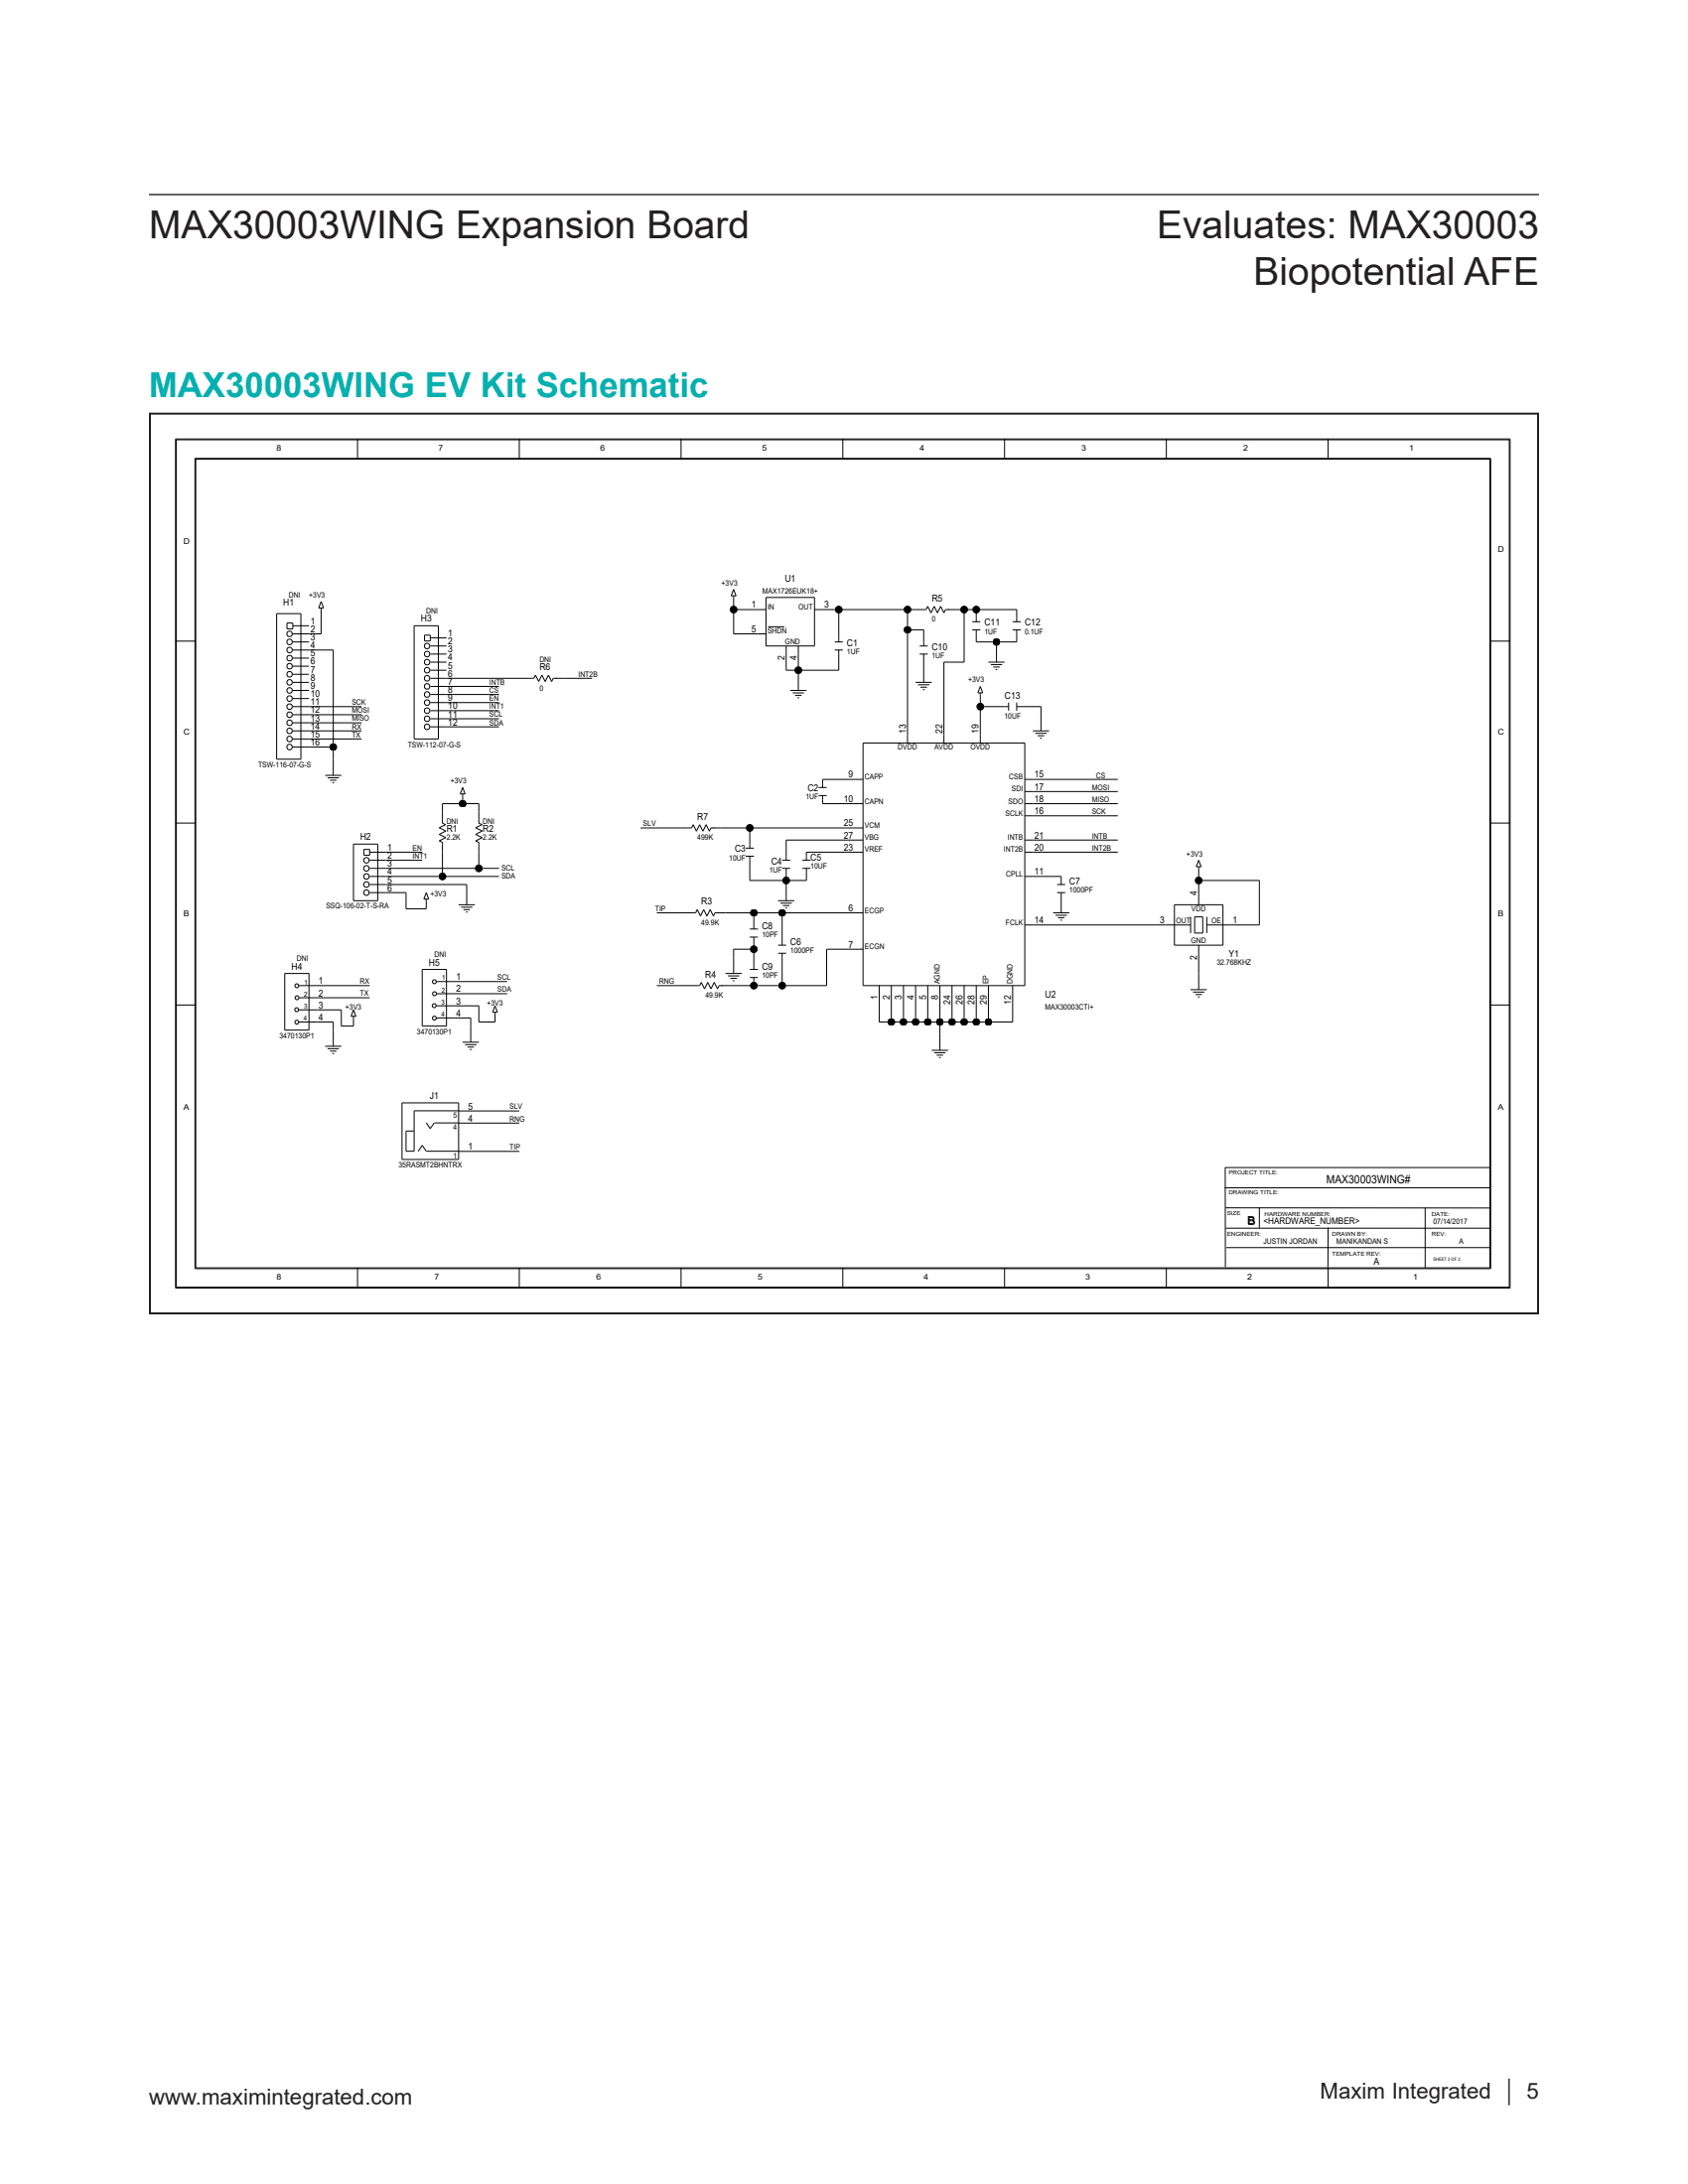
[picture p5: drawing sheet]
<svg xmlns="http://www.w3.org/2000/svg" width="216mm" height="279mm" viewBox="0 0 216 279" stroke-linecap="round" stroke-linejoin="round" font-family="sans-serif">
<path d="M19.1 24.9h177.7" fill="none" stroke="#231f20" stroke-width=".18"/>
<g fill="none" stroke="#000" stroke-width=".13">
<path d="M22.5 56.2h170.6zM22.5 56.2v108.6zM22.6 56.3v108.4zM22.6 56.3h170.4zM24.9 58.6h165.8zM24.9 58.6v103.7zM25 58.7v103.5zM25 58.7h165.6zM45.7 56.2v2.5zM66.4 56.2v2.5zM87.1 56.2v2.5zM107.8 56.2v2.5z"/>
<path d="M128.5 56.2v2.5zM149.2 56.2v2.5zM169.9 56.2v2.5zM190.6 58.7v103.5zM190.7 58.6v103.7zM193 56.3v108.4zM193.1 56.2v108.6zM35.4 78.5v18.6zM35.4 78.5h3.1zM36.7 79.7h.8zM36.7 79.7v.7zM37.5 79.7v.7z"/>
<path d="M38.5 78.5v18.6zM40.8 77.8h.6zM41.1 78v3.1zM41.1 77.8v.2zM41.1 77l.3 .8zM41.1 77l-.3 .8zM93.5 76.2h.6zM93.8 78v3.1zM93.8 76.4v1.6zM93.8 76.2v.2zM93.8 75.4l.3 .8zM93.8 75.4l-.3 .8z"/>
<path d="M93.8 78h3.1zM96.9 78h1.1zM98 76.4h6.2zM98 76.4v6.2zM104.2 76.4v6.2zM104.2 78h1zM105.2 78h2.1zM107.3 78h8.8zM107.3 78v3.6zM116.1 78v2.6zM116.1 78h1zM117.1 78h1z"/>
<path d="M118.1 78h.4zM118.7 77.6l-.2 .4zM118.7 77.6l.4 .8zM119.5 77.6l-.4 .8zM119.5 77.6l.4 .8zM120.3 77.6l-.4 .8zM120.3 77.6l.4 .8zM120.9 78l-.2 .4zM120.9 78h.5zM121.2 78h1.1zM122.3 78h1zM123.3 78h1.6z"/>
<path d="M123.3 78v6.7zM124.4 79.5h1zM124.9 78v1zM124.9 79v.5zM124.9 78h5.1zM129.5 79.5h1.1zM130 78v1zM130 79v.5zM22.5 82h2.5zM35.4 97.1h3.1zM36.7 80.4h.8zM36.8 95.3l.2-.1 .3 .1 .1 .3-.1 .2-.3 .1-.2-.1-.1-.2z"/>
<path d="M36.8 94.3l.2-.1 .3 .1 .1 .2-.1 .3-.3 .1-.2-.1-.1-.3zM36.8 93.3l.2-.1 .3 .1 .1 .2-.1 .2-.3 .2-.2-.2-.1-.2zM36.8 92.2l.2-.1 .3 .1 .1 .3-.1 .2-.3 .1-.2-.1-.1-.2zM36.8 91.2l.2-.1 .3 .1 .1 .2-.1 .3-.3 .1-.2-.1-.1-.3zM36.8 90.2l.2-.2 .3 .2 .1 .2-.1 .2-.3 .2-.2-.2-.1-.2zM36.8 89.1l.2-.1 .3 .1 .1 .3-.1 .2-.3 .1-.2-.1-.1-.2zM36.8 88.1l.2-.1 .3 .1 .1 .2-.1 .3-.3 .1-.2-.1-.1-.3zM36.8 87.1l.2-.2 .3 .2 .1 .2-.1 .2-.3 .1-.2-.1-.1-.2zM36.8 86l.2-.1 .3 .1 .1 .3-.1 .2-.3 .1-.2-.1-.1-.2zM36.8 81.9l.2-.1 .3 .1 .1 .2-.1 .3-.3 .1-.2-.1-.1-.3zM36.8 80.8l.2-.1 .3 .1 .1 .3-.1 .2-.3 .1-.2-.1-.1-.2zM36.8 82.9l.2-.1 .3 .1 .1 .3-.1 .2-.3 .1-.2-.1-.1-.2z"/>
<path d="M36.8 84l.2-.2 .3 .2 .1 .2-.1 .2-.3 .1-.2-.1-.1-.2zM36.8 85l.2-.1 .3 .1 .1 .2-.1 .3-.3 .1-.2-.1-.1-.3zM37.5 95.6h1zM37.5 94.5h1zM37.5 93.5h1zM37.5 92.5h1zM37.5 91.4h1zM37.5 90.4h1zM37.5 89.4h1zM37.5 88.3h1zM37.5 87.3h1zM37.5 86.3h1z"/>
<path d="M37.5 85.2h1zM37.5 84.2h1zM37.5 83.2h1zM37.5 82.1h1zM37.5 81.1h1zM37.5 80.1h1zM38.5 95.6h1zM38.5 94.5h1zM38.5 93.5h1zM38.5 92.5h1zM38.5 91.4h1zM38.5 90.4h1z"/>
<path d="M38.5 89.4h1zM38.5 88.3h1zM38.5 87.3h1zM38.5 86.3h1zM38.5 85.2h1zM38.5 84.2h1zM38.5 83.2h1zM38.5 82.1h1zM38.5 81.1h1zM38.5 80.1h1zM39.5 94.5h6.7zM39.5 90.4h6.7z"/>
<path d="M39.5 93.5h6.7zM39.5 91.4h6.7zM39.5 92.5h6.7zM39.5 95.6h3.1zM39.5 81.1h1.6zM39.5 83.2h3.1zM41.6 99.2h2.1zM41.9 99.5h1.4zM42.2 99.8h.8zM42.6 95.6v1.5zM42.6 83.2v12.4zM42.6 97.1v2.1z"/>
<path d="M53 80.1v14.4zM53 94.5h3.1zM53 80.1h3.1zM54.3 81.3h.7zM54.3 81.3v.7zM54.3 82h.7zM54.4 92.7l.2-.1 .3 .1 .1 .3-.1 .2-.3 .1-.2-.1-.1-.2zM54.4 91.7l.2-.1 .3 .1 .1 .3-.1 .2-.3 .1-.2-.1-.1-.2zM54.4 90.7l.2-.1 .3 .1 .1 .2-.1 .3-.3 .1-.2-.1-.1-.3zM54.4 89.6l.2-.1 .3 .1 .1 .3-.1 .2-.3 .1-.2-.1-.1-.2zM54.4 88.6l.2-.1 .3 .1 .1 .2-.1 .3-.3 .1-.2-.1-.1-.3zM54.4 87.6l.2-.1 .3 .1 .1 .2-.1 .3-.3 .1-.2-.1-.1-.3z"/>
<path d="M54.4 83.4l.2-.1 .3 .1 .1 .3-.1 .2-.3 .1-.2-.1-.1-.2zM54.4 82.4l.2-.1 .3 .1 .1 .2-.1 .3-.3 .1-.2-.1-.1-.3zM54.4 84.5l.2-.1 .3 .1 .1 .2-.1 .3-.3 .1-.2-.1-.1-.3zM54.4 85.5l.2-.1 .3 .1 .1 .2-.1 .3-.3 .1-.2-.1-.1-.3zM54.4 86.5l.2-.1 .3 .1 .1 .3-.1 .2-.3 .1-.2-.1-.1-.2zM55 81.3v.7zM55 93h1.1zM55 92h1.1zM55 90.9h1.1zM55 89.9h1.1zM55 88.8h1.1zM55 87.8h1.1z"/>
<path d="M55 86.8h1.1zM55 85.7h1.1zM55 84.7h1.1zM55 83.7h1.1zM55 82.6h1.1zM55 81.6h1.1zM56.1 80.1v14.4zM56.1 93h1zM56.1 92h1zM56.1 90.9h1zM56.1 89.9h1zM56.1 88.8h1z"/>
<path d="M56.1 87.8h1zM56.1 86.8h1zM56.1 85.7h1zM56.1 84.7h1zM56.1 83.7h1zM56.1 82.6h1zM56.1 81.6h1zM57.1 87.8h6.7zM57.1 86.8h9.8zM57.1 93h6.7zM57.1 92h6.7zM57.1 90.9h6.7z"/>
<path d="M57.1 89.9h6.7zM57.1 88.8h6.7zM66.9 86.8h1.1zM68 86.8h.3zM68.5 86.4l-.2 .4zM68.5 86.4l.4 .8zM69.3 86.4l-.4 .8zM69.3 86.4l.4 .8zM70.1 86.4l.5 .8zM70.1 86.4l-.4 .8zM70.8 86.8h.4zM70.8 86.8l-.2 .4z"/>
<path d="M71.1 86.8h1zM72.1 86.8h3.6zM93.8 81.1h3.1zM96.9 81.1h1.1zM98 82.6h6.2zM98.2 80.2h2.1zM100.6 85.7h1.5zM100.6 83.7v2zM100.6 82.6v1.1zM101.1 88.3h2zM101.4 88.6h1.4zM101.7 89h.8z"/>
<path d="M102 89.3h.2zM102.1 83.7v2zM102.1 85.7v.6zM102.1 82.6v1.1zM102.1 86.3v2zM102.1 85.7h5.2zM105.2 99.7h4.2zM105.2 99.7v.5zM106.8 83.2h1zM106.8 82.1h1zM107.3 83.7v2zM107.3 81.6v.5z"/>
<path d="M107.3 83.2v.5zM109.4 99.7h1zM110.4 95.1v31zM110.4 95.1h20.7zM116.1 80.6h2zM116.1 80.6v13.4zM116.1 94v1.1zM117.1 87.3h2.1zM117.4 87.6h1.5zM117.6 83.7h1.1zM117.6 82.6h1.1zM117.7 87.9h.9z"/>
<path d="M118 88.2h.2zM118.1 80.6v1.5zM118.1 84.2v1zM118.1 82.1v.5zM118.1 83.7v.5zM118.1 85.2v2.1zM120.7 84.7h2.6zM120.7 84.7v9.3zM120.7 94v1.1zM124.4 80.6h1zM124.9 82.1h2.6zM124.9 81.1v1z"/>
<path d="M124.9 80.6v.5zM125.1 88.6h.6zM125.4 90.4v3.6zM125.4 88.8v1.6zM125.4 88.6v.2zM125.4 87.8l.3 .8zM125.4 94v1.1zM125.4 87.8l-.3 .8zM125.4 90.4h3.1zM126.4 84.7h2.1zM126.7 85h1.5zM127 85.3h.9z"/>
<path d="M127.4 85.6h.2zM127.5 82.1h2.5zM127.5 82.1v.5zM127.5 82.6v2.1zM128.5 90.4h.5zM129 89.9v1zM129.5 80.6h1.1zM130 81.1v1zM130 89.9v1zM130 80.6v.5zM130 90.4h.6zM130.6 90.4h2.5z"/>
<path d="M131.1 95.1v31zM131.1 99.7h1zM132.1 99.7h10.9zM132.1 93.5h2.1zM132.4 93.8h1.5zM132.7 94.1h.9zM133 94.4h.2zM133.1 90.4v1zM133.1 91.4v2.1zM190.6 82h2.5zM22.5 105.3h2.5zM42.5 100.1h.2z"/>
<path d="M45.2 108v7.2zM45.2 115.2h3.1zM45.2 108h3.1zM46.5 108.7h.8zM46.5 108.7v.7zM46.5 109.4h.8zM46.6 110.8l.3-.1 .2 .1 .1 .3-.1 .2-.2 .1-.3-.1-.1-.2zM46.6 109.8l.3-.1 .2 .1 .1 .3-.1 .2-.2 .1-.3-.1-.1-.2zM46.6 111.9l.3-.1 .2 .1 .1 .2-.1 .3-.2 .1-.3-.1-.1-.3zM46.6 112.9l.3-.1 .2 .1 .1 .3-.1 .2-.2 .1-.3-.1-.1-.2zM46.6 114l.3-.2 .2 .2 .1 .2-.1 .2-.2 .1-.3-.1-.1-.2zM47.3 108.7v.7z"/>
<path d="M47.3 114.2h1zM47.3 113.2h1zM47.3 112.1h1zM47.3 111.1h1zM47.3 110.1h1zM47.3 109h1zM48.3 108v7.2zM48.3 114.2h1zM48.3 113.2h1zM48.3 112.1h1zM48.3 111.1h1zM48.3 110.1h1z"/>
<path d="M48.3 109h1zM49.3 112.1h7.3zM49.3 111.1h11.9zM49.3 110.1h4.7zM49.3 109h4.7zM49.3 114.2h2.6zM49.3 113.2h10.4zM51.9 116.3h2.6zM51.9 114.2v2.1zM54.2 115h.6zM54.5 115.2v1.1zM54.5 115v.2z"/>
<path d="M54.5 114.2l.3 .8zM54.5 114.2l-.3 .8zM56.2 107.6l.8-.4zM56.2 105.9l.8 .4zM56.2 107.6l.4 .2zM56.2 106.7l.8 .5zM56.2 106.7l.8-.4zM56.2 105.9l.8-.4zM56.6 105.3l.4 .2zM56.6 109v3.1zM56.6 112.1h7.2zM56.6 102.8v1z"/>
<path d="M56.6 103.8v1.1zM56.6 108v1zM56.6 107.8v.2zM56.6 104.9v.4zM56.6 102.8h2.6zM58.7 115.7h2zM58.9 101.6h.6zM59 116.1h1.4zM59.2 102.8h2zM59.2 101.8v1zM59.2 101.6v.2zM59.2 100.7l.3 .9z"/>
<path d="M59.2 100.7l-.3 .9zM59.3 116.4h.8zM59.6 116.7h.2zM59.7 113.2v.5zM59.7 113.7v2zM60.8 107.6l.9-.4zM60.8 105.9l.9 .4zM60.8 107.6l.5 .2zM60.8 106.7l.9 .5zM60.8 106.7l.9-.4zM60.8 105.9l.9-.4zM61.2 105.3l.5 .2z"/>
<path d="M61.2 109v2.1zM61.2 111.1h2.6zM61.2 102.8v1zM61.2 103.8v1.1zM61.2 108v1zM61.2 107.8v.2zM61.2 104.9v.4zM81.9 105.9h5.2zM84 116.8h3.6zM87.1 105.9h1zM87.6 116.8h1.1zM88.1 105.9h.4z"/>
<path d="M88.7 116.8h.3zM88.7 105.5l.4 .8zM88.7 105.5l-.2 .4zM89.2 116.4l.4 .8zM89.2 116.4l-.2 .4zM89.5 105.5l-.4 .8zM89.5 105.5l.4 .8zM90 116.4l-.4 .8zM90 116.4l.4 .8zM90.3 105.5l-.4 .8zM90.3 105.5l.4 .8zM90.8 116.4l.4 .8z"/>
<path d="M90.8 116.4l-.4 .8zM90.9 105.9l-.2 .4zM90.9 105.9h.4zM91.2 105.9h1.1zM91.5 116.8l-.3 .4zM91.5 116.8h.4zM91.8 116.8h1zM92.3 105.9h3.6zM92.8 116.8h3.6zM95.4 109.5h1zM95.4 108.5h1zM95.9 105.9v2.1z"/>
<path d="M95.9 112.6h4.7zM95.9 110.1v2.5zM95.9 108v.5zM95.9 109.5v.6zM95.9 119.9h1zM95.9 118.8h1zM95.9 105.9h13.5zM96.4 116.8h3.6zM96.4 116.8v1.5zM96.4 118.3v.5zM96.4 119.9v.5zM99.5 115.2h2.1z"/>
<path d="M99.8 115.5h1.5zM100 116.8h9.3zM100 116.8v3.6zM100 111.1h1.1zM100 110.1h1.1zM100.1 115.8h.9zM100.5 116.2h.2zM100.6 107.5h8.8zM100.6 107.5v2zM100.6 111.6v1zM100.6 112.6v.6zM100.6 109.5v.6z"/>
<path d="M100.6 111.1v.5zM100.6 113.2v2zM100.6 112.6h2.5zM102.6 111.1h1.1zM102.6 110.1h1.1zM103.1 109h6.3zM103.1 109v.5zM103.1 111.6v1zM103.1 109.5v.6zM103.1 111.1v.5zM104.7 101.8h1zM104.7 100.7h1z"/>
<path d="M105.2 102.8h4.2zM105.2 102.3v.5zM105.2 100.2v.5zM105.2 101.8v.5zM109.4 107.5h1zM109.4 105.9h1zM109.4 109h1zM109.4 102.8h1zM109.4 116.8h1zM131.1 107.5h1zM131.1 109h1zM131.1 102.8h1z"/>
<path d="M131.1 101.3h1zM131.1 104.4h1zM131.1 118.3h1zM131.1 112.1h1zM132.1 118.3h17.1zM132.1 109h10.9zM132.1 112.1h3.6zM132.1 104.4h10.9zM132.1 101.3h10.9zM132.1 102.8h10.9zM132.1 107.5h10.9zM134.7 116.8h2.1z"/>
<path d="M135 117.1h1.5zM135.2 114.2h1zM135.2 113.2h1zM135.3 117.4h.8zM135.6 117.7h.2zM135.7 112.1v.5zM135.7 112.6v.6zM135.7 114.2v.5zM135.7 114.7v2.1zM149.2 118.3h1zM150.2 115.7h6.2zM150.2 118.3h2.1z"/>
<path d="M150.2 115.7v5.2zM152.3 117.3v2.1zM152.8 117.3v2.1zM152.8 119.4h1zM152.8 117.3h1zM153 110.9h.6zM153.3 112.6v2.1zM153.3 111.1v1.5zM153.3 110.9v.2zM153.3 110.1l.3 .8zM153.3 114.7v1zM153.3 110.1l-.3 .8z"/>
<path d="M153.3 112.6h7.8zM153.8 117.3v2.1zM154.4 118.3h2zM154.4 117.3v2.1zM156.4 115.7v5.2zM156.4 118.3h1.1zM157.5 118.3h3.6zM161.1 112.6v5.7zM190.6 105.3h2.5zM22.5 128.6h2.5zM36.4 124.5h3.1zM36.4 124.5v7.3z"/>
<path d="M36.4 131.8h3.1zM37.8 129l.1-.1 .2 .1v.3l-.2 .1-.1-.1zM37.8 130.6l.2-.1 .2 .1v.3l-.2 .1-.2-.1zM37.8 125.9h.2h.2v.4l-.2 .1-.2-.1zM37.8 127.5l.2-.1 .2 .1v.3l-.2 .1-.2-.1zM38.2 129.2h1.3zM38.2 130.7h1.3zM38.2 126.1h1.3zM38.3 127.6h1.2zM39.5 124.5v7.3zM39.5 126.1h1.1zM39.5 129.2h1.1z"/>
<path d="M39.5 130.7h1.1zM39.5 127.6h1.1zM40.6 127.6h6.7zM40.6 126.1h6.7zM40.6 129.2h3.1zM40.6 130.7h2zM41.6 133.8h2.1zM41.9 134.2h1.4zM42.2 134.5h.8zM42.5 134.8h.2zM42.6 130.7v1.1zM42.6 131.8v2z"/>
<path d="M43.7 131.3h1.5zM43.7 129.2v2.1zM44.9 130h.6zM45.2 130.2v1.1zM45.2 130v.2zM45.2 129.2l.3 .8zM45.2 129.2l-.3 .8zM54 124h3.1zM54 124v7.3zM54 131.3h3.1zM55.3 128.5l.2-.1 .2 .1v.3l-.2 .1-.2-.1zM55.4 130.1l.2-.1 .1 .1v.3l-.1 .1-.2-.1z"/>
<path d="M55.4 125.4l.2-.1 .1 .1v.4h-.1h-.2zM55.4 127l.2-.1 .2 .1v.3l-.2 .1-.2-.1zM55.8 128.7h1.3zM55.8 130.2h1.3zM55.8 125.6h1.3zM55.8 127.1h1.3zM57.1 124v7.3zM57.1 125.6h1zM57.1 128.7h1zM57.1 130.2h1zM57.1 127.1h1zM58.1 127.1h6.8z"/>
<path d="M58.1 125.6h6.8zM58.1 128.7h3.1zM58.1 130.2h2.1zM59.2 133.3h2zM59.5 133.6h1.4zM59.8 134h.8zM60.1 134.3h.2zM60.2 130.2v1.1zM60.2 131.3v2zM61.2 130.7h2.1zM61.2 128.7v2zM63 129.5h.6z"/>
<path d="M63.3 129.7v1zM63.3 129.5v.2zM63.3 128.7l.3 .8zM63.3 128.7l-.3 .8zM84 126.1h4.1zM88.1 126.1h1.1zM89.2 126.1h.3zM89.7 125.7l-.2 .4zM89.7 125.7l.4 .8zM90.5 125.7l-.4 .8zM90.5 125.7l.4 .8zM91.3 125.7l-.4 .8z"/>
<path d="M91.3 125.7l.5 .8zM92 126.1h.4zM92 126.1l-.2 .4zM92.3 126.1h1zM92.8 124.5h2.1zM93.1 124.8h1.5zM93.3 126.1h3.1zM93.4 125.2h.8zM93.7 125.5h.2zM93.8 121.4v1.1zM93.8 122.5v2zM93.8 121.4h2.6z"/>
<path d="M95.9 125.1h1zM95.9 124h1zM96.4 126.1h3.6zM96.4 125.6v.5zM96.4 120.4v1zM96.4 121.4v2.1zM96.4 123.5v.5zM96.4 125.1v.5zM99.5 122h1.1zM99.5 120.9h1.1zM100 126.1h5.7zM100 122.5v3.6z"/>
<path d="M100 120.4v.5zM100 122v.5zM105.7 121.4h3.7zM105.7 121.4v4.7zM109.4 121.4h1zM110.4 126.1h20.7zM112.5 130.7h1.5zM112.5 127.1v3.6zM112.5 126.1v1zM114 130.7h1.6zM114 127.1v3.6zM114 126.1v1z"/>
<path d="M115.6 130.7h1.5zM115.6 127.1v3.6zM115.6 126.1v1zM117.1 130.7h1.6zM117.1 127.1v3.6zM117.1 126.1v1zM118.7 130.7h1.5zM118.7 127.1v3.6zM118.7 126.1v1zM119.2 134.4h2zM119.5 134.7h1.4zM119.8 135h.8z"/>
<path d="M120.1 135.3h.2zM120.2 130.7h1.6zM120.2 127.1v3.6zM120.2 130.7v1.6zM120.2 126.1v1zM120.2 132.3v2.1zM121.8 130.7h1.5zM121.8 127.1v3.6zM121.8 126.1v1zM123.3 130.7h1.6zM123.3 127.1v3.6zM123.3 126.1v1z"/>
<path d="M124.9 130.7h1.5zM124.9 127.1v3.6zM124.9 126.1v1zM126.4 127.1v3.6zM126.4 126.1v1zM126.4 130.7h3.1zM129.5 127.1v3.6zM129.5 126.1v1zM150.2 120.9h6.2zM152.3 126.6h2.1zM152.6 126.9h1.4zM152.9 127.2h.8z"/>
<path d="M153.2 127.5h.2zM153.3 122v2.5zM153.3 120.9v1.1zM153.3 124.5v2.1zM190.6 128.6h2.5zM51.4 141.1h7.3zM51.4 148.3h7.3zM51.4 141.1v7.2zM51.9 147.3h1.1zM51.9 144.7v2.6zM51.9 144.7h1.1zM53 142.1h5.7z"/>
<path d="M53 144.7v2.6zM53 142.1v2.6zM54 146.5l-.5 .8zM54 146.5l.5 .8zM54.5 147.3h4.2zM54.5 143.6l.5 .8zM55.5 143.7l-.5 .7zM55.6 143.7h3.1zM58.7 141.1v7.2zM58.7 142.1h1zM58.7 143.7h1zM58.7 147.3h1z"/>
<path d="M59.7 147.3h6.7zM59.7 142.1h6.7zM59.7 143.7h6.7zM156.6 152h33.9zM156.7 149.4h33.9zM156.7 149.4v12.7zM156.8 154.5h33.7zM156.8 157.1h33.8zM156.9 159.6h33.7zM161.1 154.5v2.6zM169.9 157l-.1 5.1zM182.3 154.5v7.7z"/>
<path d="M22.5 164.8h170.6zM22.6 164.7h170.4zM24.9 162.3h165.8zM25 162.2h165.6zM45.7 162.2v2.6zM66.4 162.2v2.6zM87.1 162.2v2.6zM107.8 162.2v2.6zM128.5 162.2v2.6zM149.2 162.2v2.6zM169.9 162.2v2.6z"/>
</g>
<g fill="#000" stroke="#000" stroke-width=".13">
<circle cx="93.8" cy="78" r=".43"/>
<circle cx="107.3" cy="78" r=".43"/>
<circle cx="116.1" cy="78" r=".43"/>
<circle cx="123.3" cy="78" r=".43"/>
<circle cx="124.9" cy="78" r=".43"/>
<circle cx="42.6" cy="95.6" r=".43"/>
<circle cx="102.1" cy="85.7" r=".43"/>
<circle cx="116.1" cy="80.6" r=".43"/>
<circle cx="125.4" cy="90.4" r=".43"/>
<circle cx="127.5" cy="82.1" r=".43"/>
<circle cx="56.6" cy="112.1" r=".43"/>
<circle cx="59.2" cy="102.8" r=".43"/>
<circle cx="61.2" cy="111.1" r=".43"/>
<circle cx="95.9" cy="105.9" r=".43"/>
<circle cx="96.4" cy="116.8" r=".43"/>
<circle cx="100" cy="116.8" r=".43"/>
<circle cx="100.6" cy="112.6" r=".43"/>
<circle cx="153.3" cy="112.6" r=".43"/>
<circle cx="96.4" cy="126.1" r=".43"/>
<circle cx="96.4" cy="121.4" r=".43"/>
<circle cx="100" cy="126.1" r=".43"/>
<circle cx="114" cy="130.7" r=".43"/>
<circle cx="115.6" cy="130.7" r=".43"/>
<circle cx="117.1" cy="130.7" r=".43"/>
<circle cx="118.7" cy="130.7" r=".43"/>
<circle cx="120.2" cy="130.7" r=".43"/>
<circle cx="121.8" cy="130.7" r=".43"/>
<circle cx="123.3" cy="130.7" r=".43"/>
<circle cx="124.9" cy="130.7" r=".43"/>
<circle cx="126.4" cy="130.7" r=".43"/>
</g>
<path d="M19.2 52.9h177.5v115.1h-177.5z" fill="none" stroke="#231f20" stroke-width=".25"/>
<g font-size="4.9" fill="#231f20">
<text x="19" y="30.5">MAX30003WING Expansion Board</text>
<text x="148" y="30.5">Evaluates: MAX30003</text>
<text x="160.3" y="36.4">Biopotential AFE</text>
</g>
<text font-size="4.4" fill="#00b1b0" x="19" y="50.8">MAX30003WING EV Kit Schematic</text>
<g font-size="2.8" fill="#231f20">
<text x="19" y="269.3">www.maximintegrated.com</text>
<text x="168.9" y="268.5">Maxim Integrated │ 5</text>
</g>
<text font-size="1.5" x="169.7" y="151.4">MAX30003WING#</text>
<text font-size="1.4" x="159.6" y="156.7">B</text>
<g font-size="1.2">
<text x="36.2" y="77.5">H1</text>
<text x="96.1" y="77.8">1</text>
<text x="100.4" y="74.4">U1</text>
<text x="105.4" y="77.8">3</text>
<text x="119.2" y="77">R5</text>
<text x="39.7" y="79.8">1</text>
<text x="39.7" y="80.9">2</text>
<text x="39.7" y="81.9">3</text>
<text x="39.7" y="83">4</text>
<text x="39.7" y="84">5</text>
<text x="53.8" y="79.5">H3</text>
<text x="57.3" y="81.4">1</text>
<text x="57.3" y="82.4">2</text>
<text x="57.3" y="83.5">3</text>
<text x="96.1" y="80.9">5</text>
<text x="108.3" y="82.6">C1</text>
<text x="119.2" y="83.2">C10</text>
<text x="125.9" y="80.1">C11</text>
<text x="131.1" y="80.1">C12</text>
<text x="39.7" y="85">6</text>
<text x="39.7" y="86.1">7</text>
<text x="39.7" y="87.1">8</text>
<text x="39.7" y="88.1">9</text>
<text x="39.7" y="89.2">10</text>
<text x="57.3" y="84.5">4</text>
<text x="57.3" y="85.5">5</text>
<text x="57.3" y="86.6">6</text>
<text x="57.3" y="87.6">7</text>
<text x="57.3" y="88.7">8</text>
<text x="57.3" y="89.7">9</text>
<text x="69" y="85.8">R6</text>
<text x="100.3" y="84.5" transform="rotate(-90 100.3 84.5)">2</text>
<text x="101.9" y="84.5" transform="rotate(-90 101.9 84.5)">4</text>
<text x="128.5" y="89.4">C13</text>
<text x="39.7" y="90.2">11</text>
<text x="39.7" y="91.2">12</text>
<text x="39.7" y="92.3">13</text>
<text x="39.7" y="93.3">14</text>
<text x="39.7" y="94.3">15</text>
<text x="39.7" y="95.4">16</text>
<text x="57.3" y="90.7">10</text>
<text x="57.3" y="91.8">11</text>
<text x="57.3" y="92.8">12</text>
<text x="115.9" y="93.8" transform="rotate(-90 115.9 93.8)">13</text>
<text x="120.5" y="93.8" transform="rotate(-90 120.5 93.8)">22</text>
<text x="125.2" y="93.8" transform="rotate(-90 125.2 93.8)">19</text>
<text x="103.3" y="101.3">C2</text>
<text x="108.5" y="99.5">9</text>
<text x="132.3" y="101.1">17</text>
<text x="132.3" y="99.5">15</text>
<text x="46.1" y="107.5">H2</text>
<text x="57.1" y="106.4">R1</text>
<text x="61.8" y="106.4">R2</text>
<text x="89.2" y="104.9">R7</text>
<text x="107.9" y="107.3">27</text>
<text x="107.9" y="105.7">25</text>
<text x="107.9" y="102.6">10</text>
<text x="132.3" y="107.3">21</text>
<text x="132.3" y="104.2">16</text>
<text x="132.3" y="102.6">18</text>
<text x="49.6" y="108.8">1</text>
<text x="49.6" y="109.9">2</text>
<text x="49.6" y="110.9">3</text>
<text x="49.6" y="111.9">4</text>
<text x="49.6" y="113">5</text>
<text x="94" y="109">C3</text>
<text x="98.6" y="110.6">C4</text>
<text x="103.7" y="110.1">C5</text>
<text x="107.9" y="108.8">23</text>
<text x="132.3" y="108.8">20</text>
<text x="132.3" y="111.9">11</text>
<text x="136.8" y="113.2">C7</text>
<text x="49.6" y="114">6</text>
<text x="89.7" y="115.7">R3</text>
<text x="97.5" y="118.8">C8</text>
<text x="108.5" y="116.6">6</text>
<text x="132.3" y="118.1">14</text>
<text x="148.4" y="118.1">3</text>
<text x="153.1" y="114.5" transform="rotate(-90 153.1 114.5)">4</text>
<text x="157.7" y="118.1">1</text>
<text x="37.3" y="124">H4</text>
<text x="40.8" y="125.9">1</text>
<text x="54.9" y="123.5">H5</text>
<text x="58.4" y="125.4">1</text>
<text x="90.2" y="125.1">R4</text>
<text x="97.5" y="124">C9</text>
<text x="101.1" y="120.9">C6</text>
<text x="108.5" y="121.2">7</text>
<text x="153.1" y="122.8" transform="rotate(-90 153.1 122.8)">2</text>
<text x="157.2" y="122.5">Y1</text>
<text x="40.8" y="127.4">2</text>
<text x="40.8" y="129">3</text>
<text x="40.8" y="130.6">4</text>
<text x="58.4" y="126.9">2</text>
<text x="58.4" y="128.5">3</text>
<text x="58.4" y="130">4</text>
<text x="112.2" y="127.9" transform="rotate(-90 112.2 127.9)">1</text>
<text x="113.8" y="127.9" transform="rotate(-90 113.8 127.9)">2</text>
<text x="115.4" y="127.9" transform="rotate(-90 115.4 127.9)">3</text>
<text x="116.9" y="127.9" transform="rotate(-90 116.9 127.9)">4</text>
<text x="118.5" y="127.9" transform="rotate(-90 118.5 127.9)">5</text>
<text x="120" y="127.9" transform="rotate(-90 120 127.9)">8</text>
<text x="121.6" y="128.5" transform="rotate(-90 121.6 128.5)">24</text>
<text x="123.1" y="128.5" transform="rotate(-90 123.1 128.5)">26</text>
<text x="124.7" y="128.5" transform="rotate(-90 124.7 128.5)">28</text>
<text x="126.2" y="128.5" transform="rotate(-90 126.2 128.5)">29</text>
<text x="129.3" y="128.5" transform="rotate(-90 129.3 128.5)">12</text>
<text x="133.7" y="127.7">U2</text>
<text x="55" y="140.6">J1</text>
<text x="59.9" y="143.5">4</text>
<text x="59.9" y="141.9">5</text>
<text x="59.9" y="147.1">1</text>
<text x="161.6" y="156.6">&lt;HARDWARE_NUMBER&gt;</text>
<text x="175.7" y="161.8">A</text>
</g>
<g font-size="1">
<text x="35.4" y="57.7">8</text>
<text x="56.1" y="57.7">7</text>
<text x="76.8" y="57.7">6</text>
<text x="97.5" y="57.7">5</text>
<text x="117.6" y="57.7">4</text>
<text x="138.3" y="57.7">3</text>
<text x="159" y="57.7">2</text>
<text x="180.2" y="57.7">1</text>
<text x="23.5" y="69.6">D</text>
<text x="191.6" y="70.6">D</text>
<text x="36.9" y="76.4">DNI</text>
<text x="39.5" y="76.4">+3V3</text>
<text x="92.3" y="74.9">+3V3</text>
<text x="97.5" y="75.9">MAX1726EUK18+</text>
<text x="98.2" y="78">IN</text>
<text x="102.1" y="78">OUT</text>
<text x="54.5" y="78.5">DNI</text>
<text x="98.2" y="81.1">SHDN</text>
<text x="100.4" y="82.4">GND</text>
<text x="108.3" y="83.7">1UF</text>
<text x="119.2" y="79.5">0</text>
<text x="125.9" y="81.1">1UF</text>
<text x="131.1" y="81.1">0.1UF</text>
<text x="62.6" y="88.6">CS</text>
<text x="62.6" y="87.6">INTB</text>
<text x="62.6" y="89.7">EN</text>
<text x="69" y="88.3">0</text>
<text x="69" y="84.7">DNI</text>
<text x="74" y="86.6">INT2B</text>
<text x="119.2" y="84.2">1UF</text>
<text x="123.8" y="87.3">+3V3</text>
<text x="23.5" y="93.9">C</text>
<text x="45" y="94.3">TX</text>
<text x="45" y="93.3">RX</text>
<text x="45" y="91.2">MOSI</text>
<text x="45" y="90.2">SCK</text>
<text x="45" y="92.3">MISO</text>
<text x="52.2" y="95.6">TSW-112-07-G-S</text>
<text x="62.6" y="90.7">INT1</text>
<text x="62.6" y="91.7">SCL</text>
<text x="62.6" y="92.8">SDA</text>
<text x="114.8" y="95.9">DVDD</text>
<text x="119.5" y="95.9">AVDD</text>
<text x="124.1" y="95.9">OVDD</text>
<text x="128.5" y="92">10UF</text>
<text x="191.6" y="93.9">C</text>
<text x="33" y="98.2">TSW-116-07-G-S</text>
<text x="57.6" y="100.2">+3V3</text>
<text x="110.6" y="99.7">CAPP</text>
<text x="129.1" y="99.7">CSB</text>
<text x="129.4" y="101.3">SDI</text>
<text x="139.7" y="101.1">MOSI</text>
<text x="140.2" y="99.5">CS</text>
<text x="57.1" y="105.4">DNI</text>
<text x="57.1" y="107.5">2.2K</text>
<text x="61.8" y="107.5">2.2K</text>
<text x="61.8" y="105.4">DNI</text>
<text x="82.2" y="105.7">SLV</text>
<text x="89.2" y="107.5">499K</text>
<text x="103" y="102.3">1UF</text>
<text x="110.6" y="107.5">VBG</text>
<text x="110.6" y="105.9">VCM</text>
<text x="110.6" y="102.8">CAPN</text>
<text x="128.6" y="104.4">SCLK</text>
<text x="128.9" y="107.5">INTB</text>
<text x="129" y="102.8">SDO</text>
<text x="139.7" y="104.2">SCK</text>
<text x="139.7" y="102.6">MISO</text>
<text x="139.7" y="107.3">INTB</text>
<text x="52.8" y="108.8">EN</text>
<text x="52.8" y="109.9">INT1</text>
<text x="64.1" y="111.4">SCL</text>
<text x="64.1" y="112.4">SDA</text>
<text x="93.2" y="110.1">10UF</text>
<text x="98.4" y="111.6">1UF</text>
<text x="103.7" y="111.1">10UF</text>
<text x="110.6" y="109">VREF</text>
<text x="128.4" y="109">INT2B</text>
<text x="128.7" y="112.1">CPLL</text>
<text x="139.7" y="108.8">INT2B</text>
<text x="151.8" y="109.5">+3V3</text>
<text x="23.5" y="117.2">B</text>
<text x="41.7" y="116.3">SSQ-106-02-T-S-RA</text>
<text x="55" y="114.7">+3V3</text>
<text x="83.8" y="116.6">TIP</text>
<text x="89.7" y="118.3">49.9K</text>
<text x="97.5" y="119.9">10PF</text>
<text x="110.6" y="116.8">ECGP</text>
<text x="128.6" y="118.3">FCLK</text>
<text x="136.8" y="114.2">1000PF</text>
<text x="150.4" y="118.1">OUT</text>
<text x="152.4" y="116.6">VDD</text>
<text x="154.9" y="118.1">OE</text>
<text x="191.6" y="117.2">B</text>
<text x="38" y="123">DNI</text>
<text x="46" y="125.9">RX</text>
<text x="55.6" y="122.5">DNI</text>
<text x="63.6" y="125.4">SCL</text>
<text x="84.3" y="125.9">RNG</text>
<text x="97.5" y="125.1">10PF</text>
<text x="101.1" y="122">1000PF</text>
<text x="110.6" y="121.4">ECGN</text>
<text x="120.2" y="125.9" transform="rotate(-90 120.2 125.9)">AGND</text>
<text x="126.4" y="125.9" transform="rotate(-90 126.4 125.9)">EP</text>
<text x="129.5" y="125.9" transform="rotate(-90 129.5 125.9)">DGND</text>
<text x="152.3" y="120.7">GND</text>
<text x="155.6" y="123.5">32.768KHZ</text>
<text x="44.2" y="129.2">+3V3</text>
<text x="46" y="127.4">TX</text>
<text x="62.3" y="128.7">+3V3</text>
<text x="63.6" y="126.9">SDA</text>
<text x="90.2" y="127.6">49.9K</text>
<text x="133.7" y="129.2">MAX30003CTI+</text>
<text x="35.7" y="132.8">3470130P1</text>
<text x="53.3" y="132.3">3470130P1</text>
<text x="23.5" y="142">A</text>
<text x="58" y="143">5</text>
<text x="65.2" y="141.9">SLV</text>
<text x="65.2" y="143.5">RNG</text>
<text x="191.6" y="142">A</text>
<text x="51" y="149.4">35RASMT2BHNTRX</text>
<text x="58" y="144.5">4</text>
<text x="58" y="148.2">1</text>
<text x="65.2" y="147.1">TIP</text>
<text x="161.6" y="159.2">JUSTIN JORDAN</text>
<text x="170.9" y="159.2">MANIKANDAN S</text>
<text x="183.3" y="156.6">07/14/2017</text>
<text x="186.6" y="159.2">A</text>
<text x="35.4" y="163.7">8</text>
<text x="55.6" y="163.7">7</text>
<text x="76.2" y="163.7">6</text>
<text x="96.9" y="163.7">5</text>
<text x="118.1" y="163.7">4</text>
<text x="138.8" y="163.7">3</text>
<text x="159.5" y="163.7">2</text>
<text x="180.7" y="163.7">1</text>
</g>
<g font-size=".9">
<text x="38.9" y="125.9">1</text>
<text x="56.5" y="125.4">1</text>
<text x="38.9" y="130.6">4</text>
<text x="38.9" y="129">3</text>
<text x="38.9" y="127.5">2</text>
<text x="56.4" y="130">4</text>
<text x="56.5" y="128.5">3</text>
<text x="56.5" y="126.9">2</text>
</g>
<g font-size=".7">
<text x="156.9" y="155.5">SIZE</text>
<text x="157.1" y="150.2">PROJECT TITLE:</text>
<text x="157.1" y="152.8">DRAWING TITLE:</text>
<text x="161.7" y="155.6">HARDWARE NUMBER:</text>
<text x="183.1" y="155.6">DATE:</text>
<text x="156.9" y="158.1">ENGINEER:</text>
<text x="170.4" y="158.1">DRAWN BY:</text>
<text x="170.4" y="160.6">TEMPLATE REV:</text>
<text x="183.1" y="158.1">REV:</text>
</g>
<text font-size=".6" x="183.3" y="161.3">SHEET 2 OF 2</text>
</svg>
